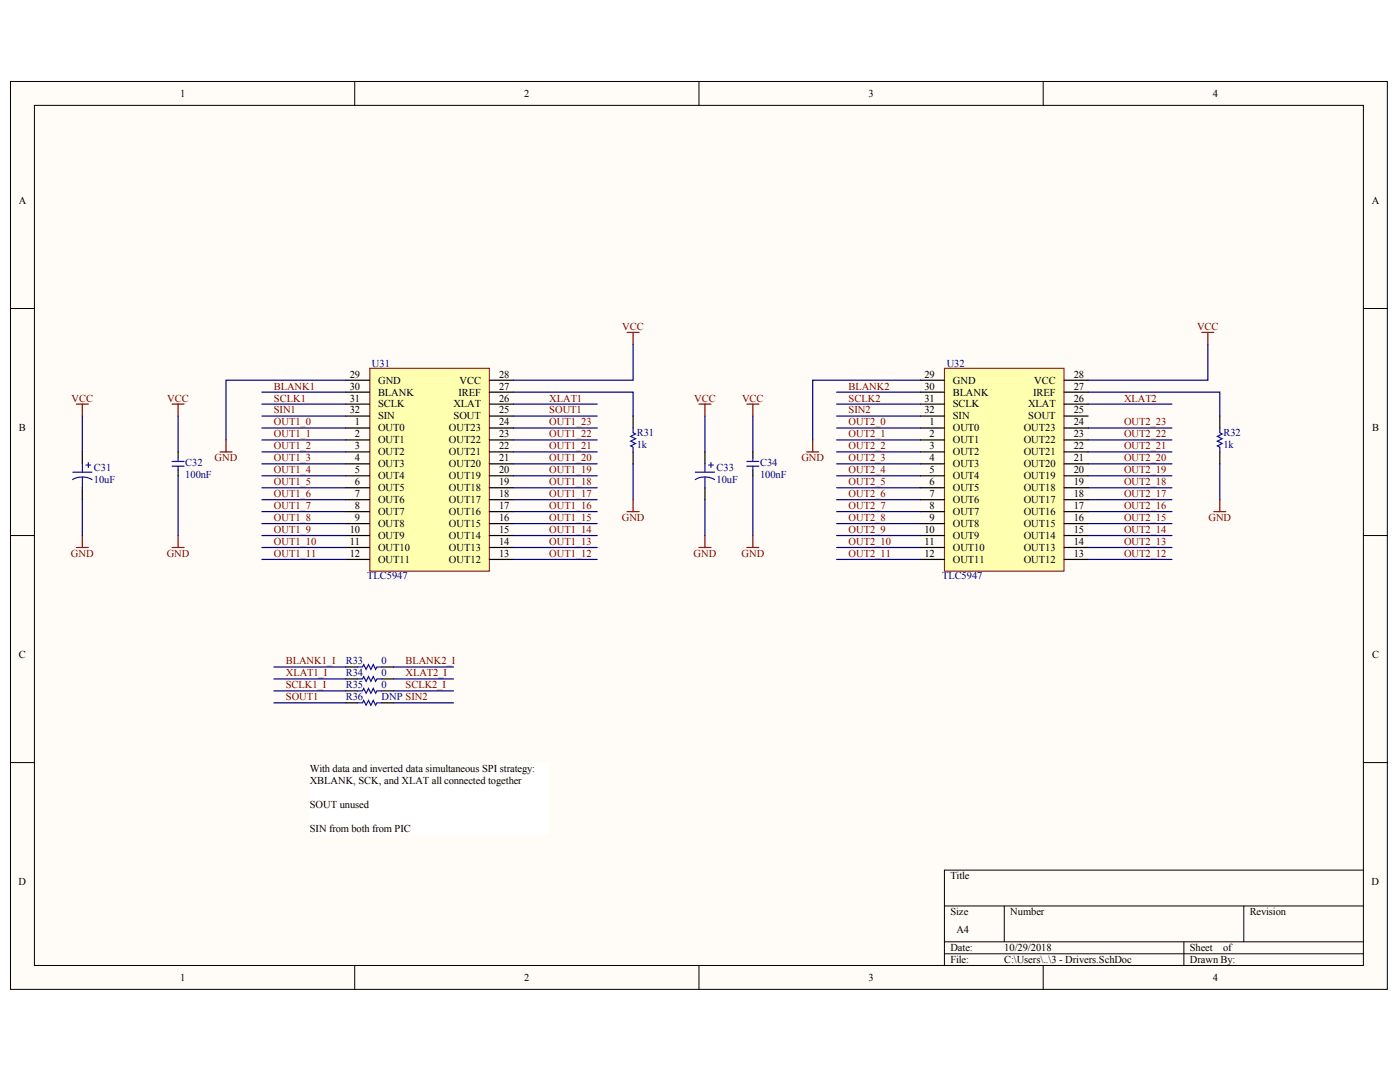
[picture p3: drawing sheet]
<svg xmlns="http://www.w3.org/2000/svg" width="271mm" height="208mm" viewBox="0 0 271 208" stroke-linecap="round" stroke-linejoin="round" font-family="sans-serif">
<g fill="#fffcf8" stroke="#000" stroke-width=".19">
<path d="M2 15.8h266.5v175.6h-266.5z"/>
<path d="M6.7 20.4h257.1v166.4h-257.1z"/>
</g>
<g fill="none" stroke="#000" stroke-width=".19">
<path d="M68.6 15.8v4.6M135.3 15.8v4.6M201.9 15.8v4.6M2 59.7h4.7M263.9 59.7h4.6M2 103.6h4.7M263.9 103.6h4.6M2 147.5h4.7M263.9 147.5h4.6M182.8 175.2h81.1M194.4 175.2v7M240.7 175.2v7"/>
<path d="M263.9 168.3h-81.1v18.5M68.6 186.8v4.6M135.3 186.8v4.6M182.8 182.2h81.1M182.8 184.5h81.1M201.9 186.8v4.6M229.1 182.2v4.6"/>
</g>
<path d="M71.6 71.2h23.1v39.3h-23.1z" fill="#ffffb0" stroke="#800000" stroke-width=".19"/>
<g fill="none" stroke="#000" stroke-width=".23">
<path d="M66.9 73.5h4.6M66.9 75.9h4.6M66.9 78.2h4.6M94.7 73.5h4.6M94.7 75.9h4.6M94.7 78.2h4.6M66.9 80.5h4.6M66.9 82.8h4.6M66.9 85.1h4.6M66.9 87.4h4.6M66.9 89.7h4.6M66.9 92h4.6"/>
<path d="M66.9 94.3h4.6M66.9 96.7h4.6M66.9 99h4.6M94.7 80.5h4.6M94.7 82.8h4.6M94.7 85.1h4.6M94.7 87.4h4.6M94.7 89.7h4.6M94.7 92h4.6M94.7 94.3h4.6M94.7 96.7h4.6M94.7 99h4.6"/>
<path d="M122.5 80.5v2.3M122.5 87.4v2.3M236.1 80.5v2.3M236.1 87.4v2.3M66.9 101.3h4.6M66.9 103.6h4.6M66.9 105.9h4.6M66.9 108.2h4.6M94.7 101.3h4.6M94.7 103.6h4.6M94.7 105.9h4.6M94.7 108.2h4.6"/>
<path d="M66.9 129h2.3M66.9 131.3h2.3M66.9 133.6h2.3M66.9 136h2.3M73.9 129h2.3M73.9 131.3h2.3M73.9 133.6h2.3M73.9 136h2.3"/>
</g>
<g fill="none" stroke="#000080" stroke-width=".23">
<path d="M50.7 78.2h16.2M50.7 75.9h16.2M66.9 73.5h-23.2v11.6M99.3 75.9h23.2v4.6M99.3 78.2h16.3M122.5 66.6v6.9h-23.2M161.9 78.2h16.2M161.9 75.9h16.2M178.1 73.5h-20.8v11.6M210.6 75.9h25.5v4.6M210.6 78.2h16.2M233.7 66.6v6.9h-23.1"/>
<path d="M34.5 80.5v6.9M34.5 92v11.6M50.7 82.8h16.2M50.7 85.1h16.2M50.7 87.4h16.2M50.7 89.7h16.2M50.7 92h16.2M50.7 94.3h16.2M50.7 96.7h16.2M50.7 99h16.2M50.7 80.5h16.2M99.3 82.8h16.3"/>
<path d="M99.3 85.1h16.3M99.3 87.4h16.3M99.3 89.7h16.3M99.3 92h16.3M99.3 94.3h16.3M99.3 96.7h16.3M99.3 99h16.3M99.3 80.5h16.3M122.5 89.7v7M145.7 80.5v6.9M145.7 92v11.6M161.9 82.8h16.2"/>
<path d="M161.9 85.1h16.2M161.9 87.4h16.2M161.9 89.7h16.2M161.9 92h16.2M161.9 94.3h16.2M161.9 96.7h16.2M161.9 99h16.2M161.9 80.5h16.2M210.6 82.8h16.2M210.6 85.1h16.2M210.6 87.4h16.2M210.6 89.7h16.2"/>
<path d="M210.6 92h16.2M210.6 94.3h16.2M210.6 96.7h16.2M210.6 99h16.2M236.1 89.7v7M50.7 101.3h16.2M50.7 103.6h16.2M50.7 105.9h16.2M50.7 108.2h16.2M99.3 101.3h16.3M99.3 103.6h16.3M99.3 105.9h16.3"/>
<path d="M99.3 108.2h16.3M161.9 101.3h16.2M161.9 103.6h16.2M161.9 105.9h16.2M161.9 108.2h16.2M210.6 101.3h16.2M210.6 103.6h16.2M210.6 105.9h16.2M210.6 108.2h16.2M53 129h13.9M53 131.3h13.9M53 133.6h13.9"/>
<path d="M53 136h13.9M76.2 129h11.6M76.2 131.3h11.6M76.2 133.6h11.6M76.2 136h11.6"/>
</g>
<g fill="none" stroke="#800000" stroke-width=".23">
<path d="M33.3 78.2h2.3M34.5 78.2v2.3M121.4 64.3h2.3M122.5 64.3v2.3M144.5 78.2h2.4M145.7 78.2v2.3M232.6 64.3h2.3M233.7 64.3v2.3M42.6 87.4h2.3M43.7 85.1v2.3M121.4 99h2.3M122.5 96.7v2.3"/>
<path d="M156.1 87.4h2.3M157.3 85.1v2.3M234.9 99h2.3M236.1 96.7v2.3M33.3 105.9h2.3M34.5 103.6v2.3M144.5 105.9h2.4M145.7 103.6v2.3"/>
</g>
<path d="M122.5 82.8v.9l.5 .2-.9 .5 .9 .5-.9 .4 .9 .5-.9 .5 .4 .2v.9M236.1 82.8v.9l.4 .2-.9 .5 .9 .5-.9 .4 .9 .5-.9 .5 .5 .2v.9M69.2 129h1l.2-.4 .4 .9 .5-.9 .5 .9 .4-.9 .5 .9 .2-.5h1M69.2 131.3h1l.2-.4 .4 .9 .5-.9 .5 .9 .4-.9 .5 .9 .2-.5h1M69.2 133.6h1l.2-.4 .4 .9 .5-.9 .5 .9 .4-.9 .5 .9 .2-.5h1M69.2 136h1l.2-.5 .4 .9 .5-.9 .5 .9 .4-.9 .5 .9 .2-.4h1" fill="none" stroke="#00f" stroke-width=".23"/>
<path d="M60 147.5h46.3v13.8h-46.3z" fill="#fff" stroke="#fff" stroke-width=".19"/>
<path d="M182.8 71.2h23.1v39.3h-23.1z" fill="#ffffb0" stroke="#800000" stroke-width=".19"/>
<g fill="none" stroke="#000" stroke-width=".23">
<path d="M178.1 73.5h4.7M178.1 75.9h4.7M178.1 78.2h4.7M205.9 73.5h4.7M205.9 75.9h4.7M205.9 78.2h4.7M15.9 87.4v2.3M15.9 94.3v2.4M34.5 87.4v1.2M34.5 90.9v1.1M136.4 87.4v2.3M136.4 94.3v2.4"/>
<path d="M145.7 87.4v1.2M145.7 90.9v1.1M178.1 80.5h4.7M178.1 82.8h4.7M178.1 85.1h4.7M178.1 87.4h4.7M178.1 89.7h4.7M178.1 92h4.7M178.1 94.3h4.7M178.1 96.7h4.7M178.1 99h4.7M205.9 80.5h4.7"/>
<path d="M205.9 82.8h4.7M205.9 85.1h4.7M205.9 87.4h4.7M205.9 89.7h4.7M205.9 92h4.7M205.9 94.3h4.7M205.9 96.7h4.7M205.9 99h4.7M178.1 101.3h4.7M178.1 103.6h4.7M178.1 105.9h4.7M178.1 108.2h4.7"/>
<path d="M205.9 101.3h4.7M205.9 103.6h4.7M205.9 105.9h4.7M205.9 108.2h4.7"/>
</g>
<g fill="none" stroke="#00f" stroke-width=".23">
<path d="M14.1 92.8a3.6 3.6 0 0 1 3.7 0M14.1 91.3h3.7M15.9 89.7v1.6M15.9 92.3v2M16.6 90h1M17.1 89.5v.9M33.3 89.3h2.3M33.3 90.2h2.3M34.5 88.6v.7M34.5 90.2v.7M134.6 92.8a3.6 3.6 0 0 1 3.7 0M134.6 91.3h3.7"/>
<path d="M136.4 89.7v1.6M136.4 92.3v2M137.1 90h.9M137.6 89.5v.9M144.5 89.3h2.4M144.5 90.2h2.4M145.7 88.6v.7M145.7 90.2v.7"/>
</g>
<path d="M14.8 78.2h2.3M15.9 78.2v2.3M135.3 78.2h2.3M136.4 78.2v2.3M14.8 105.9h2.3M15.9 103.6v2.3M135.3 105.9h2.3M136.4 103.6v2.3" fill="none" stroke="#800000" stroke-width=".23"/>
<path d="M15.9 80.5v6.9M15.9 96.7v6.9M136.4 80.5v6.9M136.4 96.7v6.9" fill="none" stroke="#000080" stroke-width=".23"/>
<g font-size="2">
<text x="34.8" y="18.7">1</text>
<text x="101.5" y="18.7">2</text>
<text x="168.1" y="18.7">3</text>
<text x="234.7" y="18.7">4</text>
<text x="3.6" y="39.5">A</text>
<text x="265.5" y="39.5">A</text>
<text x="67.7" y="73">29</text>
<text x="67.7" y="75.4">30</text>
<text x="67.7" y="77.7">31</text>
<text x="73.2" y="74.2">GND</text>
<text x="73.2" y="76.5">BLANK</text>
<text x="88.7" y="76.5">IREF</text>
<text x="88.9" y="74.2">VCC</text>
<text x="96.6" y="77.7">26</text>
<text x="96.6" y="75.4">27</text>
<text x="96.6" y="73">28</text>
<text x="178.9" y="73">29</text>
<text x="178.9" y="75.4">30</text>
<text x="178.9" y="77.7">31</text>
<text x="184.4" y="74.2">GND</text>
<text x="184.4" y="76.5">BLANK</text>
<text x="200" y="76.5">IREF</text>
<text x="200.1" y="74.2">VCC</text>
<text x="207.8" y="77.7">26</text>
<text x="207.8" y="75.4">27</text>
<text x="207.8" y="73">28</text>
<text x="3.7" y="83.4">B</text>
<text x="67.7" y="80">32</text>
<text x="68.7" y="82.3">1</text>
<text x="73.2" y="78.8">SCLK</text>
<text x="73.2" y="81.1">SIN</text>
<text x="73.2" y="83.4">OUT0</text>
<text x="86.9" y="83.4">OUT23</text>
<text x="87.7" y="78.8">XLAT</text>
<text x="87.8" y="81.1">SOUT</text>
<text x="96.6" y="82.3">24</text>
<text x="96.6" y="80">25</text>
<text x="178.9" y="80">32</text>
<text x="179.9" y="82.3">1</text>
<text x="184.4" y="78.8">SCLK</text>
<text x="184.4" y="81.1">SIN</text>
<text x="184.4" y="83.4">OUT0</text>
<text x="198.1" y="83.4">OUT23</text>
<text x="199" y="78.8">XLAT</text>
<text x="199" y="81.1">SOUT</text>
<text x="207.8" y="82.3">24</text>
<text x="207.8" y="80">25</text>
<text x="265.5" y="83.4">B</text>
<text x="68.7" y="84.6">2</text>
<text x="68.7" y="86.9">3</text>
<text x="68.7" y="89.2">4</text>
<text x="73.2" y="85.8">OUT1</text>
<text x="73.2" y="88.1">OUT2</text>
<text x="86.9" y="88.1">OUT21</text>
<text x="86.9" y="85.8">OUT22</text>
<text x="96.6" y="89.2">21</text>
<text x="96.6" y="86.9">22</text>
<text x="96.6" y="84.6">23</text>
<text x="179.9" y="84.6">2</text>
<text x="179.9" y="86.9">3</text>
<text x="179.9" y="89.2">4</text>
<text x="184.4" y="85.8">OUT1</text>
<text x="184.4" y="88.1">OUT2</text>
<text x="198.1" y="88.1">OUT21</text>
<text x="198.1" y="85.8">OUT22</text>
<text x="207.8" y="89.2">21</text>
<text x="207.8" y="86.9">22</text>
<text x="207.8" y="84.6">23</text>
<text x="68.7" y="91.5">5</text>
<text x="68.7" y="93.8">6</text>
<text x="73.2" y="90.4">OUT3</text>
<text x="73.2" y="92.7">OUT4</text>
<text x="73.2" y="95">OUT5</text>
<text x="86.9" y="95">OUT18</text>
<text x="86.9" y="92.7">OUT19</text>
<text x="86.9" y="90.4">OUT20</text>
<text x="96.6" y="93.8">19</text>
<text x="96.6" y="91.5">20</text>
<text x="179.9" y="91.5">5</text>
<text x="179.9" y="93.8">6</text>
<text x="184.4" y="90.4">OUT3</text>
<text x="184.4" y="92.7">OUT4</text>
<text x="184.4" y="95">OUT5</text>
<text x="198.1" y="95">OUT18</text>
<text x="198.1" y="92.7">OUT19</text>
<text x="198.1" y="90.4">OUT20</text>
<text x="207.8" y="93.8">19</text>
<text x="207.8" y="91.5">20</text>
<text x="68.7" y="96.2">7</text>
<text x="68.7" y="98.5">8</text>
<text x="68.7" y="100.8">9</text>
<text x="73.2" y="97.3">OUT6</text>
<text x="73.2" y="99.6">OUT7</text>
<text x="73.2" y="101.9">OUT8</text>
<text x="86.9" y="101.9">OUT15</text>
<text x="86.9" y="99.6">OUT16</text>
<text x="86.9" y="97.3">OUT17</text>
<text x="96.6" y="100.8">16</text>
<text x="96.6" y="98.5">17</text>
<text x="96.6" y="96.2">18</text>
<text x="179.9" y="96.2">7</text>
<text x="179.9" y="98.5">8</text>
<text x="179.9" y="100.8">9</text>
<text x="184.4" y="97.3">OUT6</text>
<text x="184.4" y="99.6">OUT7</text>
<text x="184.4" y="101.9">OUT8</text>
<text x="198.1" y="101.9">OUT15</text>
<text x="198.1" y="99.6">OUT16</text>
<text x="198.1" y="97.3">OUT17</text>
<text x="207.8" y="100.8">16</text>
<text x="207.8" y="98.5">17</text>
<text x="207.8" y="96.2">18</text>
<text x="67.7" y="103.1">10</text>
<text x="67.7" y="105.4">11</text>
<text x="67.7" y="107.7">12</text>
<text x="73.2" y="104.3">OUT9</text>
<text x="73.2" y="106.6">OUT10</text>
<text x="86.9" y="106.6">OUT13</text>
<text x="86.9" y="104.3">OUT14</text>
<text x="96.6" y="107.7">13</text>
<text x="96.6" y="105.4">14</text>
<text x="96.6" y="103.1">15</text>
<text x="178.9" y="103.1">10</text>
<text x="178.9" y="105.4">11</text>
<text x="178.9" y="107.7">12</text>
<text x="184.4" y="104.3">OUT9</text>
<text x="184.4" y="106.6">OUT10</text>
<text x="198.1" y="106.6">OUT13</text>
<text x="198.1" y="104.3">OUT14</text>
<text x="207.8" y="107.7">13</text>
<text x="207.8" y="105.4">14</text>
<text x="207.8" y="103.1">15</text>
<text x="73.2" y="108.9">OUT11</text>
<text x="86.9" y="108.9">OUT12</text>
<text x="184.4" y="108.9">OUT11</text>
<text x="198.1" y="108.9">OUT12</text>
<text x="3.7" y="127.4">C</text>
<text x="265.5" y="127.4">C</text>
<text x="60" y="149.3">With data and inverted data simultaneous SPI strategy:</text>
<text x="60" y="151.6">XBLANK, SCK, and XLAT all connected together</text>
<text x="60" y="156.3">SOUT unused</text>
<text x="60" y="160.9">SIN from both from PIC</text>
<text x="3.6" y="171.3">D</text>
<text x="183.9" y="170.1">Title</text>
<text x="265.4" y="171.3">D</text>
<text x="183.9" y="177.1">Size</text>
<text x="195.5" y="177.1">Number</text>
<text x="241.9" y="177.1">Revision</text>
<text x="183.9" y="184">Date:</text>
<text x="185.1" y="180.5">A4</text>
<text x="194.4" y="184">10/29/2018</text>
<text x="230.3" y="184">Sheet</text>
<text x="236.7" y="184">of</text>
<text x="34.8" y="189.8">1</text>
<text x="101.5" y="189.8">2</text>
<text x="168.1" y="189.8">3</text>
<text x="183.9" y="186.3">File:</text>
<text x="194.4" y="186.3">C:\Users\..\3 - Drivers.SchDoc</text>
<text x="230.3" y="186.3">Drawn By:</text>
<text x="234.7" y="189.8">4</text>
</g>
<g font-size="2" fill="#800000">
<text x="120.4" y="63.8">VCC</text>
<text x="231.7" y="63.8">VCC</text>
<text x="13.8" y="77.7">VCC</text>
<text x="32.4" y="77.7">VCC</text>
<text x="53" y="77.7">SCLK1</text>
<text x="53" y="75.4">BLANK1</text>
<text x="106.3" y="77.7">XLAT1</text>
<text x="134.3" y="77.7">VCC</text>
<text x="143.6" y="77.7">VCC</text>
<text x="164.2" y="77.7">SCLK2</text>
<text x="164.2" y="75.4">BLANK2</text>
<text x="217.5" y="77.7">XLAT2</text>
<text x="53" y="82.3">OUT1_0</text>
<text x="53" y="80">SIN1</text>
<text x="106.3" y="82.3">OUT1_23</text>
<text x="106.3" y="80">SOUT1</text>
<text x="164.2" y="82.3">OUT2_0</text>
<text x="164.2" y="80">SIN2</text>
<text x="217.5" y="82.3">OUT2_23</text>
<text x="41.5" y="89.2">GND</text>
<text x="53" y="84.6">OUT1_1</text>
<text x="53" y="86.9">OUT1_2</text>
<text x="53" y="89.2">OUT1_3</text>
<text x="106.3" y="89.2">OUT1_20</text>
<text x="106.3" y="86.9">OUT1_21</text>
<text x="106.3" y="84.6">OUT1_22</text>
<text x="155.1" y="89.2">GND</text>
<text x="164.2" y="84.6">OUT2_1</text>
<text x="164.2" y="86.9">OUT2_2</text>
<text x="164.2" y="89.2">OUT2_3</text>
<text x="217.5" y="89.2">OUT2_20</text>
<text x="217.5" y="86.9">OUT2_21</text>
<text x="217.5" y="84.6">OUT2_22</text>
<text x="53" y="91.5">OUT1_4</text>
<text x="53" y="93.8">OUT1_5</text>
<text x="106.3" y="93.8">OUT1_18</text>
<text x="106.3" y="91.5">OUT1_19</text>
<text x="164.2" y="91.5">OUT2_4</text>
<text x="164.2" y="93.8">OUT2_5</text>
<text x="217.5" y="93.8">OUT2_18</text>
<text x="217.5" y="91.5">OUT2_19</text>
<text x="53" y="96.2">OUT1_6</text>
<text x="53" y="98.5">OUT1_7</text>
<text x="53" y="100.8">OUT1_8</text>
<text x="106.3" y="100.8">OUT1_15</text>
<text x="106.3" y="98.5">OUT1_16</text>
<text x="106.3" y="96.2">OUT1_17</text>
<text x="120.3" y="100.8">GND</text>
<text x="164.2" y="96.2">OUT2_6</text>
<text x="164.2" y="98.5">OUT2_7</text>
<text x="164.2" y="100.8">OUT2_8</text>
<text x="217.5" y="100.8">OUT2_15</text>
<text x="217.5" y="98.5">OUT2_16</text>
<text x="217.5" y="96.2">OUT2_17</text>
<text x="233.9" y="100.8">GND</text>
<text x="13.7" y="107.7">GND</text>
<text x="32.3" y="107.7">GND</text>
<text x="53" y="103.1">OUT1_9</text>
<text x="53" y="105.4">OUT1_10</text>
<text x="53" y="107.7">OUT1_11</text>
<text x="106.3" y="107.7">OUT1_12</text>
<text x="106.3" y="105.4">OUT1_13</text>
<text x="106.3" y="103.1">OUT1_14</text>
<text x="134.2" y="107.7">GND</text>
<text x="143.5" y="107.7">GND</text>
<text x="164.2" y="103.1">OUT2_9</text>
<text x="164.2" y="105.4">OUT2_10</text>
<text x="164.2" y="107.7">OUT2_11</text>
<text x="217.5" y="107.7">OUT2_12</text>
<text x="217.5" y="105.4">OUT2_13</text>
<text x="217.5" y="103.1">OUT2_14</text>
<text x="55.3" y="128.5">BLANK1_I</text>
<text x="55.3" y="130.8">XLAT1_I</text>
<text x="78.5" y="128.5">BLANK2_I</text>
<text x="78.5" y="130.8">XLAT2_I</text>
<text x="55.3" y="133.1">SCLK1_I</text>
<text x="55.3" y="135.5">SOUT1</text>
<text x="78.5" y="133.1">SCLK2_I</text>
</g>
<g font-size="2" fill="#000080">
<text x="72" y="71">U31</text>
<text x="183.2" y="71">U32</text>
<text x="123.2" y="86.7">1k</text>
<text x="123.2" y="84.4">R31</text>
<text x="236.8" y="86.7">1k</text>
<text x="236.8" y="84.4">R32</text>
<text x="18.2" y="91.1">C31</text>
<text x="18.2" y="93.4">10uF</text>
<text x="35.9" y="92.5">100nF</text>
<text x="35.9" y="90.2">C32</text>
<text x="138.7" y="91.1">C33</text>
<text x="138.7" y="93.4">10uF</text>
<text x="147.1" y="92.5">100nF</text>
<text x="147.1" y="90.2">C34</text>
<text x="71.1" y="112">TLC5947</text>
<text x="182.3" y="112">TLC5947</text>
<text x="66.9" y="128.5">R33</text>
<text x="66.9" y="130.8">R34</text>
<text x="73.9" y="128.5">0</text>
<text x="73.9" y="130.8">0</text>
<text x="66.9" y="133.1">R35</text>
<text x="66.9" y="135.5">R36</text>
<text x="73.9" y="133.1">0</text>
<text x="73.9" y="135.5">DNP SIN2</text>
</g>
</svg>
